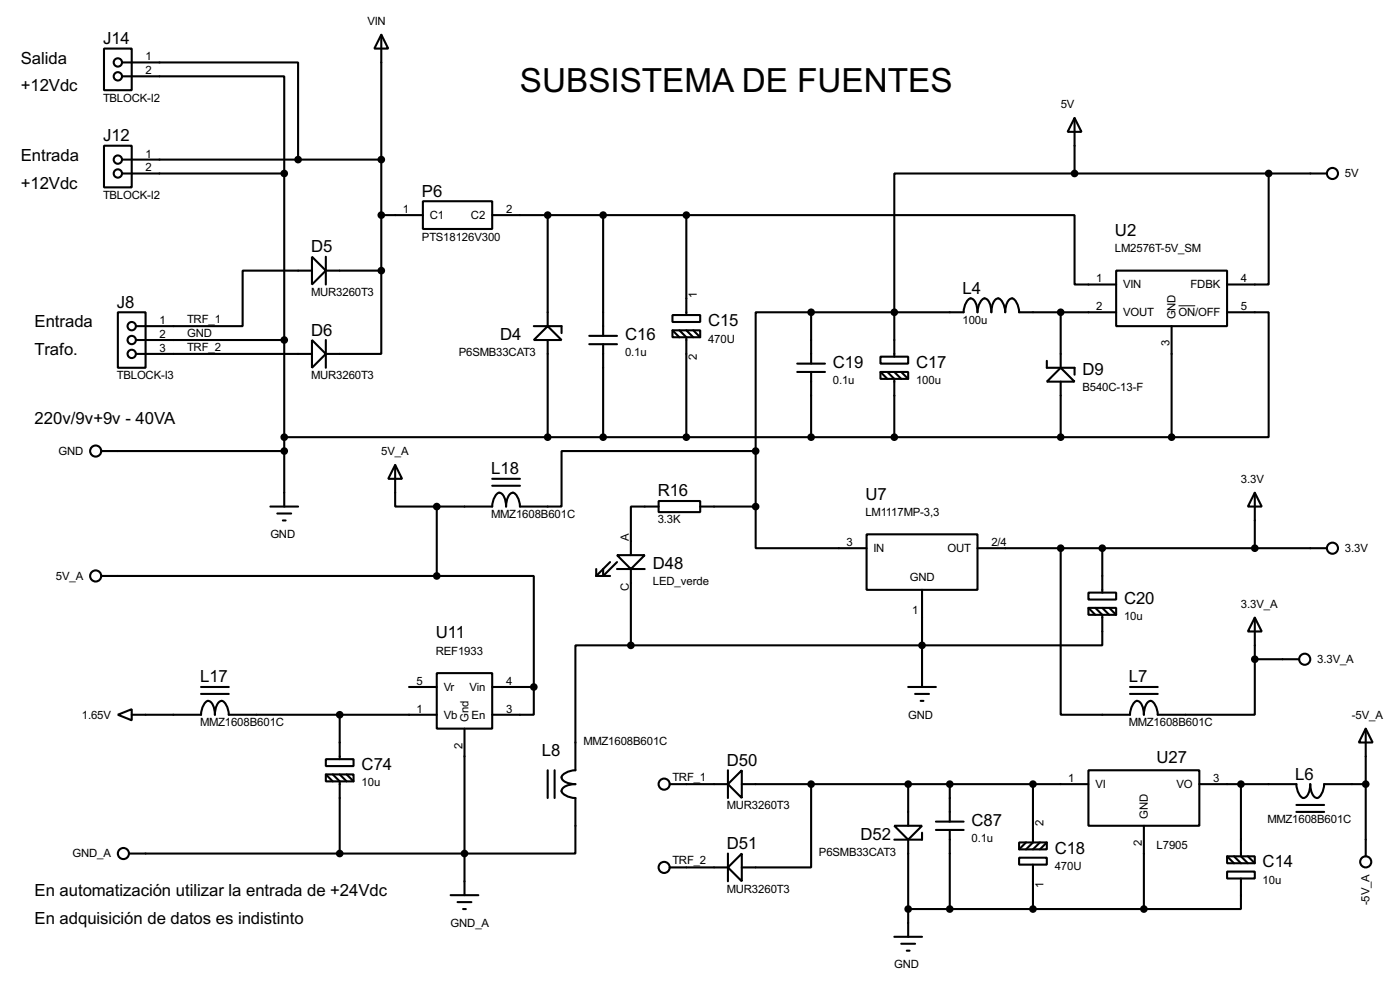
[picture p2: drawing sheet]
<svg xmlns="http://www.w3.org/2000/svg" width="256mm" height="180mm" viewBox="0 0 256 180" stroke-linecap="round" stroke-linejoin="round" font-family="sans-serif">
<g fill="none" stroke="#000" stroke-width=".38">
<path d="M19 8.9h5.1v7.6h-5.1zM22.4 14h29.7v17.7M22.4 11.4h32.2v17.8M69.8 6.3l1.3 2.6h-2.5zM69.8 6.3v43.2M19 26.7h5.1v7.6h-5.1zM22.4 31.7h29.7M22.4 29.2h47.4M52.1 31.7v61M69.8 39.4h7.7M77.5 36.8h12.7v5.1h-12.7zM90.2 39.4h35.5"/>
<path d="M100.3 39.4v20.3M110.5 39.4v22.1M125.7 39.4h71.1v12.7h7.7M125.7 39.4v18.3M196.8 21.6l1.3 2.5h-2.5zM196.8 31.7h-33v33.6M196.8 21.6v10.1M196.8 31.7h46.3M232.4 31.7v20.4h-7.6M21.6 57.1h5.1v10.2h-5.1zM57.1 47l2.6 2.5-2.6 2.6zM57.1 49.5h-12.7v10.2h-19.5"/>
<path d="M59.7 49.5h10.1M59.7 47v5.1M69.8 49.5v15.3h-10.1M97.8 59.7h5.1v1.3M100.3 59.7l2.6 2.5h-5.1zM123.2 57.7h5.1v1.2h-5.1zM148.6 57.1h-10.2v25.4M148.6 57.1h27.9a2.69 2.69 0 0 1 1.3-2.5 1.49 1.49 0 0 1 1.1 1.3l.2 1.2a2.69 2.69 0 0 1 1.2-2.5 1.49 1.49 0 0 1 1.2 1.3l.1 1.2a3.2 3.2 0 0 1 .9-2.4 .88 .88 0 0 1 1.2 .7l.4 1.1v.6a3.2 3.2 0 0 1 1-2.4 .88 .88 0 0 1 1.1 .7l.4 1.1 .1 .6h17.8M148.6 57.1v9.4M194.3 57.1v10.2M204.5 49.5h20.3v10.2h-20.3zM214.6 59.7v20.3"/>
<path d="M224.8 57.1h7.6v22.9h-17.8M24.9 64.8h32.2M24.9 62.2h27.2M57.1 62.2l2.6 2.6-2.6 2.5zM59.7 62.2v5.1M100.3 62.2v17.8M107.9 63h5.1M107.9 61.5h5.1M110.5 63v17M123.2 60.5h5.1v1.2h-5.1zM123.2 60.5l1.3 1.2M124.5 60.5l1.2 1.2v18.3"/>
<path d="M125.7 60.5l1.3 1.2M127 60.5l1.3 1.2M146 68.1h5.1M146 66.5h5.1M148.6 68.1v11.9M161.3 65.3h5.1v1.2h-5.1zM161.3 68.1h5.1v1.2h-5.1zM161.3 68.1l1.3 1.2M162.6 68.1l1.2 1.2v10.7M163.8 68.1l1.3 1.2M165.1 68.1l1.3 1.2M191.8 66v1.3h5v1.3"/>
<path d="M194.3 67.3l2.5 2.5h-5zM194.3 69.8v10.2M18.5 82.5h33.6M49.5 92.7h5.1M50.8 94h2.5M51.8 95.2h.5M52.1 80h162.5M72.4 85.1l1.3 2.5h-2.6zM72.4 85.1v7.6h7.6M80 92.7v12.7M90.2 88.9h5M90.2 87.6h5"/>
<path d="M120.6 91.7h7.7v2h-7.7zM120.6 92.7h-5v8.9M128.3 92.7h10.1M138.4 82.5h-35.5v10.2h-7.7a2.69 2.69 0 0 0-1.2-2.5 1.49 1.49 0 0 0-1.1 1.3l-.2 1.2a3.2 3.2 0 0 0-.9-2.4 .88 .88 0 0 0-1.2 .7l-.4 1.1v.6h-10.2M138.4 92.7v7.6h20.3M138.4 82.5v10.2M158.7 97.8h20.4v10.1h-20.4zM229.9 90.2l1.2 2.5h-2.5zM229.9 90.2v10.1M18.5 105.4h61.5M80 105.4h17.8v20.3M109.2 105.4h2.6"/>
<path d="M109.2 104.1v1.3M111.8 102.9l-2.6 2.5M113 101.6h5.1l-2.5 2.5zM113 102.9l-2.5 2.5v-1.3M113 104.1h5.1M115.6 118.1h-10.2v22.9a2.69 2.69 0 0 0-2.5 1.2 1.49 1.49 0 0 0 1.3 1.2l1.2 .1a3.2 3.2 0 0 0-2.4 .9 .88 .88 0 0 0 .7 1.2l1.1 .4h.6v10.2h-81.8M115.6 104.1v14M168.9 107.9v17.8M179.1 100.3h64M194.3 100.3v30.5h12.7a2.69 2.69 0 0 1 1.3-2.5 1.49 1.49 0 0 1 1.1 1.3l.1 1.2a3.2 3.2 0 0 1 1-2.4 .88 .88 0 0 1 1.1 .7l.4 1.1 .1 .6h17.8v-10.2M199.4 108.5h5.1v1.2h-5.1zM199.4 111.3h5.1v1.2h-5.1z"/>
<path d="M199.4 111.3l1.3 1.2M200.7 111.3l1.2 1.2v5.6h-86.3M201.9 100.3v8.2M201.9 111.3l1.3 1.2M203.2 111.3l1.3 1.2M229.9 113l1.2 2.6h-2.5zM229.9 113v7.6M21.6 130.8l2.5-1v2zM24.1 130.8h12.7a2.69 2.69 0 0 1 1.3-2.5 1.49 1.49 0 0 1 1.1 1.3l.2 1.2a3.2 3.2 0 0 1 .9-2.4 .88 .88 0 0 1 1.2 .7l.4 1.1v.6h38.1M36.8 125.7h5.1M36.8 127h5.1M59.7 138.9h5.1v1.3h-5.1z"/>
<path d="M62.2 130.8v8.1M74.9 125.7h5.1M80 123.2h10.2v10.1h-10.2zM85.1 133.3v30.5M90.2 125.7h7.6M97.8 125.7v5.1h-7.6M166.4 125.7h5M167.6 127h2.6M168.7 128.3h.5M207 125.7h5.1M207 127h5.1M229.9 120.6h8.1"/>
<path d="M250.2 133.3l1.3 2.6h-2.6zM250.2 133.3v23.4M59.7 141.7h5.1v1.3h-5.1zM59.7 141.7l1.3 1.3M61 141.7l1.2 1.3v13.2M62.2 141.7l1.3 1.3M63.5 141.7l1.3 1.3M100.3 141v5M101.6 141v5M122.7 143.5h10.6M122.7 158.7h10.6M133.3 141v5"/>
<path d="M133.3 156.2v5.1M135.9 141v5l-2.6-2.5zM135.9 156.2v5.1l-2.6-2.6zM135.9 143.5h63.5M148.6 143.5v15.2h-12.7M163.8 151.1h5.1l-2.5 2.6zM166.4 143.5v7.6M166.4 153.7v17.7M168.9 152.4v1.3h-5.1M171.4 150.4h5.1M171.4 151.9h5.1M174 143.5v6.9"/>
<path d="M174 151.9v14.5M186.7 157h5.1v1.2h-5.1zM186.7 154.2h5.1v1.2h-5.1zM188 154.2l-1.3 1.2M189.2 143.5v10.7l-1.2 1.2M189.2 158.2v8.2M190.5 154.2l-1.3 1.2M191.8 154.2l-1.3 1.2M199.4 141h20.3v10.1h-20.3zM209.5 151.1v15.3M219.7 143.5h17.8a2.69 2.69 0 0 0 1.3 2.5 1.49 1.49 0 0 0 1.1-1.3l.1-1.2a3.2 3.2 0 0 0 .9 2.5 .88 .88 0 0 0 1.2-.7l.4-1.2 .1-.6h7.6M224.8 159.5h5.1v1.3h-5.1z"/>
<path d="M224.8 156.7h5.1v1.3h-5.1zM224.8 156.7l1.3 1.3M226.1 156.7l1.2 1.3M227.3 143.5v13.2l1.3 1.3M228.6 156.7l1.3 1.3M237.5 147.3h5.1M237.5 148.6h5.1M82.5 163.8h5.1M83.8 165.1h2.6M84.8 166.4h.5M163.8 171.4h5.1M165.1 172.7h2.5"/>
<path d="M166.1 174h.5M166.4 166.4h43.1M227.3 160.8v5.6h-17.8"/>
<circle cx="21.6" cy="11.4" r=".76"/>
<circle cx="21.6" cy="14" r=".76"/>
<circle cx="21.6" cy="31.8" r=".76"/>
<circle cx="21.6" cy="29.2" r=".76"/>
<circle cx="244.1" cy="31.8" r="1.02"/>
<circle cx="24.1" cy="59.7" r=".76"/>
<circle cx="24.1" cy="62.2" r=".76"/>
<circle cx="24.1" cy="64.8" r=".76"/>
<circle cx="17.5" cy="82.6" r="1.02"/>
<circle cx="17.5" cy="105.4" r="1.02"/>
<circle cx="244.1" cy="100.3" r="1.02"/>
<circle cx="239" cy="120.7" r="1.02"/>
<circle cx="22.6" cy="156.2" r="1.02"/>
<circle cx="121.7" cy="158.8" r="1.02"/>
<circle cx="121.7" cy="143.5" r="1.02"/>
<circle cx="250.2" cy="157.7" r="1.02"/>
</g>
<g fill="#000" stroke="#000" stroke-width=".38">
<circle cx="52.1" cy="31.7" r=".51"/>
<circle cx="54.6" cy="29.2" r=".51"/>
<circle cx="69.8" cy="39.4" r=".51"/>
<circle cx="69.8" cy="29.2" r=".51"/>
<circle cx="100.3" cy="39.4" r=".51"/>
<circle cx="110.5" cy="39.4" r=".51"/>
<circle cx="125.7" cy="39.4" r=".51"/>
<circle cx="196.8" cy="31.7" r=".51"/>
<circle cx="232.4" cy="31.7" r=".51"/>
<circle cx="69.8" cy="49.5" r=".51"/>
<circle cx="148.6" cy="57.1" r=".51"/>
<circle cx="163.8" cy="57.1" r=".51"/>
<circle cx="194.3" cy="57.1" r=".51"/>
<circle cx="52.1" cy="62.2" r=".51"/>
<circle cx="52.1" cy="82.5" r=".51"/>
<circle cx="52.1" cy="80" r=".51"/>
<circle cx="80" cy="92.7" r=".51"/>
<circle cx="100.3" cy="80" r=".51"/>
<circle cx="110.5" cy="80" r=".51"/>
<circle cx="125.7" cy="80" r=".51"/>
<circle cx="138.4" cy="92.7" r=".51"/>
<circle cx="138.4" cy="82.5" r=".51"/>
<circle cx="148.6" cy="80" r=".51"/>
<circle cx="163.8" cy="80" r=".51"/>
<circle cx="194.3" cy="80" r=".51"/>
<circle cx="214.6" cy="80" r=".51"/>
<circle cx="80" cy="105.4" r=".51"/>
<circle cx="115.6" cy="118.1" r=".51"/>
<circle cx="168.9" cy="118.1" r=".51"/>
<circle cx="194.3" cy="100.3" r=".51"/>
<circle cx="201.9" cy="100.3" r=".51"/>
<circle cx="229.9" cy="100.3" r=".51"/>
<circle cx="62.2" cy="130.8" r=".51"/>
<circle cx="97.8" cy="125.7" r=".51"/>
<circle cx="229.9" cy="120.6" r=".51"/>
<circle cx="62.2" cy="156.2" r=".51"/>
<circle cx="85.1" cy="156.2" r=".51"/>
<circle cx="148.6" cy="143.5" r=".51"/>
<circle cx="166.4" cy="143.5" r=".51"/>
<circle cx="174" cy="143.5" r=".51"/>
<circle cx="189.2" cy="143.5" r=".51"/>
<circle cx="227.3" cy="143.5" r=".51"/>
<circle cx="250.2" cy="143.5" r=".51"/>
<circle cx="166.4" cy="166.4" r=".51"/>
<circle cx="174" cy="166.4" r=".51"/>
<circle cx="189.2" cy="166.4" r=".51"/>
<circle cx="209.5" cy="166.4" r=".51"/>
</g>
<path d="M215.9 56h3" fill="none" stroke="#000" stroke-width=".18"/>
<text font-size="6.8" x="95.2" y="16.9">SUBSISTEMA DE FUENTES</text>
<g font-size="3.4">
<text x="3.8" y="11.6">Salida</text>
<text x="18.9" y="8.1">J14</text>
<text x="3.8" y="16.7">+12Vdc</text>
<text x="3.8" y="29.4">Entrada</text>
<text x="18.9" y="25.9">J12</text>
<text x="3.8" y="34.5">+12Vdc</text>
<text x="77.3" y="36">P6</text>
<text x="57" y="46.2">D5</text>
<text x="204.3" y="43.2">U2</text>
<text x="176.3" y="53.8">L4</text>
<text x="6.3" y="59.9">Entrada</text>
<text x="21.4" y="56.3">J8</text>
<text x="129.7" y="59.7">C15</text>
<text x="6.3" y="65">Trafo.</text>
<text x="57" y="61.4">D6</text>
<text x="91.7" y="62.3">D4</text>
<text x="114.5" y="62.3">C16</text>
<text x="152.6" y="67.4">C19</text>
<text x="167.8" y="67.4">C17</text>
<text x="198.3" y="68.6">D9</text>
<text x="6.3" y="77.7">220v/9v+9v - 40VA</text>
<text x="90" y="86.8">L18</text>
<text x="120.5" y="90.8">R16</text>
<text x="158.5" y="91.5">U7</text>
<text x="119.6" y="104.1">D48</text>
<text x="205.9" y="110.5">C20</text>
<text x="79.8" y="116.8">U11</text>
<text x="36.7" y="124.9">L17</text>
<text x="206.8" y="124.9">L7</text>
<text x="66.3" y="141">C74</text>
<text x="99.3" y="138.4">L8</text>
<text x="133.1" y="140.1">D50</text>
<text x="211.9" y="139.7">U27</text>
<text x="237.3" y="142.7">L6</text>
<text x="133.1" y="155.4">D51</text>
<text x="157.6" y="153.7">D52</text>
<text x="178" y="151.1">C87</text>
<text x="193.2" y="156.2">C18</text>
<text x="231.3" y="158.7">C14</text>
<text x="6.3" y="164">En automatización utilizar la entrada de +24Vdc</text>
<text x="6.3" y="169.1">En adquisición de datos es indistinto</text>
</g>
<g font-size="2.3">
<text x="67.3" y="4.5">VIN</text>
<text x="26.7" y="11">1</text>
<text x="26.7" y="13.6">2</text>
<text x="18.9" y="18.6">TBLOCK-I2</text>
<text x="194.3" y="19.8">5V</text>
<text x="26.7" y="28.8">1</text>
<text x="26.7" y="31.4">2</text>
<text x="246.4" y="32.5">5V</text>
<text x="18.9" y="36.4">TBLOCK-I2</text>
<text x="73.8" y="39">1</text>
<text x="78.7" y="40.1">C1</text>
<text x="86.3" y="40.1">C2</text>
<text x="92.7" y="39">2</text>
<text x="77.3" y="44">PTS18126V300</text>
<text x="204.3" y="46.2">LM2576T-5V_SM</text>
<text x="200.8" y="51.7">1</text>
<text x="205.7" y="52.8">VIN</text>
<text x="218.1" y="52.8">FDBK</text>
<text x="227.3" y="51.7">4</text>
<text x="29.2" y="59.3">1</text>
<text x="34.3" y="59.1">TRF_1</text>
<text x="57" y="54.2">MUR3260T3</text>
<text x="127.6" y="54.6" transform="rotate(-90 127.6 54.6)">1</text>
<text x="176.3" y="59.3">100u</text>
<text x="200.8" y="56.8">2</text>
<text x="205.7" y="57.9">VOUT</text>
<text x="215.3" y="58.4" transform="rotate(-90 215.3 58.4)">GND</text>
<text x="215.9" y="57.9">ON/OFF</text>
<text x="227.3" y="56.8">5</text>
<text x="29.2" y="61.8">2</text>
<text x="29.2" y="64.4">3</text>
<text x="34.3" y="64.2">TRF_2</text>
<text x="34.3" y="61.7">GND</text>
<text x="84" y="65.2">P6SMB33CAT3</text>
<text x="114.5" y="65.2">0.1u</text>
<text x="127.6" y="65.9" transform="rotate(-90 127.6 65.9)">2</text>
<text x="129.7" y="62.7">470U</text>
<text x="214.2" y="63.4" transform="rotate(-90 214.2 63.4)">3</text>
<text x="21.4" y="69.4">TBLOCK-I3</text>
<text x="57" y="69.4">MUR3260T3</text>
<text x="152.6" y="70.3">0.1u</text>
<text x="167.8" y="70.3">100u</text>
<text x="198.3" y="71.6">B540C-13-F</text>
<text x="10.7" y="83.3">GND</text>
<text x="69.8" y="83.3">5V_A</text>
<text x="227.3" y="88.3">3.3V</text>
<text x="90" y="94.8">MMZ1608B601C</text>
<text x="120.5" y="95.8">3.3K</text>
<text x="158.5" y="94.4">LM1117MP-3,3</text>
<text x="49.5" y="98.5">GND</text>
<text x="115.2" y="99.1" transform="rotate(-90 115.2 99.1)">A</text>
<text x="155.1" y="99.9">3</text>
<text x="160" y="101">IN</text>
<text x="173.6" y="101">OUT</text>
<text x="181.6" y="99.9">2/4</text>
<text x="246.4" y="101">3.3V</text>
<text x="10.2" y="106.1">5V_A</text>
<text x="119.6" y="107.1">LED_verde</text>
<text x="166.7" y="106.3">GND</text>
<text x="115.2" y="108.2" transform="rotate(-90 115.2 108.2)">C</text>
<text x="167.1" y="112.4">1</text>
<text x="205.9" y="113.5">10u</text>
<text x="227.3" y="111.2">3.3V_A</text>
<text x="79.8" y="119.8">REF1933</text>
<text x="76.3" y="125.3">5</text>
<text x="92.7" y="125.3">4</text>
<text x="241.3" y="121.4">3.3V_A</text>
<text x="15" y="131.5">1.65V</text>
<text x="76.3" y="130.4">1</text>
<text x="81.3" y="126.4">Vr</text>
<text x="81.3" y="131.5">Vb</text>
<text x="86" y="126.4">Vin</text>
<text x="86.4" y="131.5">En</text>
<text x="92.7" y="130.4">3</text>
<text x="166.4" y="131.5">GND</text>
<text x="247.6" y="131.5">-5V_A</text>
<text x="36.7" y="132.9">MMZ1608B601C</text>
<text x="84.7" y="137" transform="rotate(-90 84.7 137)">2</text>
<text x="85.8" y="132.1" transform="rotate(-90 85.8 132.1)">Gnd</text>
<text x="106.9" y="136.3">MMZ1608B601C</text>
<text x="206.8" y="132.9">MMZ1608B601C</text>
<text x="66.3" y="143.9">10u</text>
<text x="123.2" y="142.9">TRF_1</text>
<text x="195.7" y="143.1">1</text>
<text x="222.2" y="143.1">3</text>
<text x="133.1" y="148.1">MUR3260T3</text>
<text x="200.7" y="144.2">VI</text>
<text x="210.3" y="149.9" transform="rotate(-90 210.3 149.9)">GND</text>
<text x="215.5" y="144.2">VO</text>
<text x="178" y="154.1">0.1u</text>
<text x="191.1" y="151.1" transform="rotate(-90 191.1 151.1)">2</text>
<text x="209.2" y="154.8" transform="rotate(-90 209.2 154.8)">2</text>
<text x="211.9" y="155.4">L7905</text>
<text x="232.2" y="150.7">MMZ1608B601C</text>
<text x="13.3" y="156.9">GND_A</text>
<text x="123.2" y="158.2">TRF_2</text>
<text x="150" y="156.6">P6SMB33CAT3</text>
<text x="193.2" y="159.2">470U</text>
<text x="231.3" y="161.7">10u</text>
<text x="133.1" y="163.4">MUR3260T3</text>
<text x="191.1" y="162.4" transform="rotate(-90 191.1 162.4)">1</text>
<text x="250.9" y="165.7" transform="rotate(-90 250.9 165.7)">-5V_A</text>
<text x="82.5" y="169.6">GND_A</text>
<text x="163.8" y="177.2">GND</text>
</g>
</svg>
